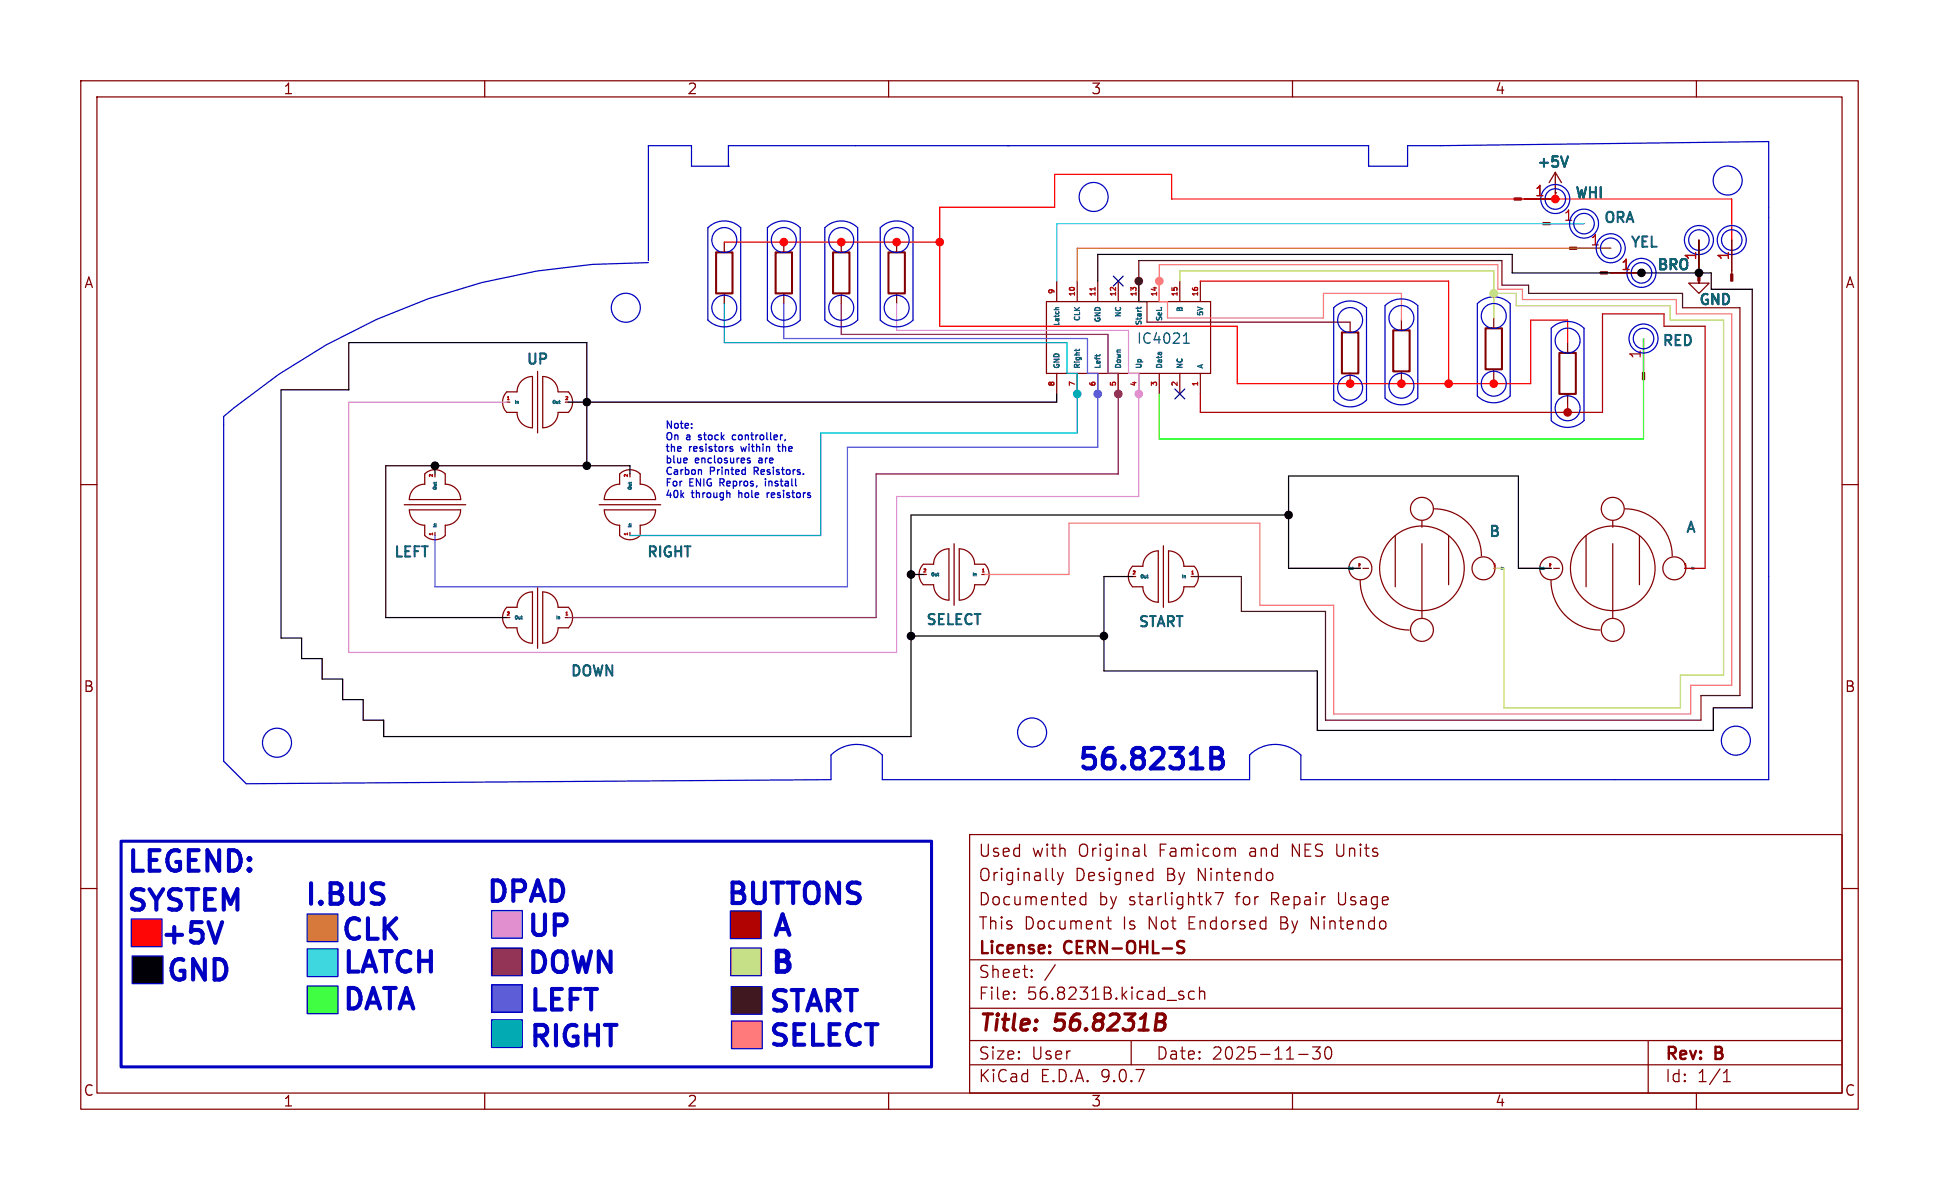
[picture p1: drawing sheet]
<svg xmlns="http://www.w3.org/2000/svg" width="240mm" height="147mm" viewBox="0 0 240 147" stroke-linecap="round" stroke-linejoin="round" font-family="sans-serif">
<g fill="none" stroke="#840000" stroke-width=".15">
<path d="M10 10h220v127.3h-220zM12 12h216v123.3h-216zM60 10v2M110 10v2M160 10v2M210 10v2M10 60h2M228 60h2M10 110h2M120 103.3h108v32h-108zM120 118.8h108M130.3 108.9l.2 .1"/>
<path d="M130.6 119.4l-1.3 2M130.9 108l.4 1M131.3 109l-.2 .4-.2 .1M131.6 108l-.3 1M134.4 110.5v1.5M134.4 111.1l-.4-.1-.3 .3v.4l.1 .2 .2 .1 .4-.1M137 114h.6M137.2 113.5v1.3l.1 .1 .3 .1M141.7 104.5v1.3l.2 .2M142.3 108l.4 .1M142.7 107.5v1.5M142.7 108.9l-.4 .1"/>
<path d="M150.4 110.5h1l-.6 1.5M152.7 105l.2 .2v.8M157.3 108l.3 .3v.4l-.3 .3M228 110h2M60 135.3v2M110 135.3v2M120 131.8h108M120 128.8h108M120 124.8h108M125.6 123.6v.1M125.6 123.6h-.1l.1 .1M125.6 122.8v.1"/>
<path d="M125.6 122.8h-.1l.1 .1M127.7 120.9h.1l-.1 .1M127.7 120.9h-.1l.1 .1M127.7 120.1v.1M127.7 120.9v.1M127.7 120.1h.1l-.1 .1M127.7 120.1h-.1l.1 .1M140 128.8v3M146.5 123.3l.1 .1-.1 .2M147.8 122.8l-.4-.1-.3 .3v.4l.2 .2 .1 .1 .4-.1M148.5 122.8a.37 .37 0 0 1 .6 .1v.8M148.5 122.2v1.5"/>
<path d="M160 135.3v2M160.8 130.5h1.1M162.5 129.6h.9l-.5 .6a.41 .41 0 0 1 .5 .3v.3l-.1 .2-.6 .1-.2-.1M164.1 129.7a.36 .36 0 0 1 .4-.1 .36 .36 0 0 1 .3 .3 .77 .77 0 0 1-.5 1.2 .91 .91 0 0 1-.2-1.4zM204 128.8v6.5M210 135.3v2M213.3 133.9h.9M213.3 132.8l.5-.4v1.5"/>
</g>
<path d="M143.1 126.5h.7M143.2 125.5h.7a.49 .49 0 0 1 .3 .6 .49 .49 0 0 1-.4 .4M143.8 126.5l.3 .1a.58 .58 0 0 1-.3 .9" fill="none" stroke="#840000" stroke-width=".4"/>
<path d="M146.6 116.6l-.6-.1a.36 .36 0 0 0-.3 .4 .36 .36 0 0 0 .3 .3 .55 .55 0 0 1 .6 .4 .38 .38 0 0 1-.3 .4l-.6-.1" fill="none" stroke="#840000" stroke-width=".3"/>
<path d="M38 113.1h3.8v3.5h-3.8z" fill="#cc731f"/>
<path d="M38 122.1h3.8v3.4h-3.8z" fill="#00ff03"/>
<path d="M60.9 112.7h3.8v3.5h-3.8z" fill="#d78ee6"/>
<path d="M90.4 112.8h3.8v3.4h-3.8z" fill="#af0000"/>
<path d="M16.2 113.8h3.9v3.4h-3.9z" fill="#f00"/>
<path d="M60.9 121.9h3.8v3.4h-3.8z" fill="#671dff"/>
<path d="M60.9 126.2h3.8v3.5h-3.8z" fill="#00acb4"/>
<path d="M60.8 117.4h3.9v3.4h-3.9z" fill="#7f0050"/>
<path d="M16.4 118.3h3.8v3.5h-3.8z" fill="#000"/>
<path d="M38 117.5h3.8v3.4h-3.8z" fill="#00e7f6"/>
<path d="M90.4 117.4h3.9v3.4h-3.9z" fill="#c9d535"/>
<path d="M90.5 122.1h3.8v3.5h-3.8z" fill="#551616"/>
<path d="M90.6 126.4h3.8v3.4h-3.8z" fill="#ff7878"/>
<path d="M88.6 31.2h2.1v5.1h-2.1zM96 31.2h2v5.1h-2zM103.1 31.2h2.1v5.1h-2.1zM110 31.2h2v5.1h-2zM166.1 41.1h2v5.1h-2zM172.5 40.9h2v5.1h-2zM183.9 40.6h2v5.1h-2zM193 43.7h2.1v5.1h-2.1z" fill="none" stroke="#840000" stroke-width=".25"/>
<g fill="none" stroke="#840000" stroke-width=".15">
<path d="M89.7 30v1.2M89.7 36.3v1.3M97 30v1.2M97 36.3v1.3M104.1 30v1.2M104.1 36.3v1.3M111 30v1.2M111 36.3v1.3M129.5 37.3h20.4v8.9h-20.4zM130.8 34.8v2.5M133.3 34.8v2.5M135.9 34.8v2.5"/>
<path d="M138.4 34.8v2.5M141 34.8v2.5M143.5 34.8v2.5M146 34.8v2.5M148.6 34.8v2.5M167.1 39.9v1.2M173.5 39.6v1.3M184.9 39.4v1.2M188.3 24.6h4.2M191.9 27.7h4.2M192.5 23.9h.1M192.5 21.3l-.7 1.3"/>
<path d="M192.5 21.3l.8 1.3M192.5 21.3v2.6M195.2 30.7h4.2M199 33.8h4.2M210.3 33.8v1.3h1.3l-1.3 1.2-1.3-1.2h1.3M210.3 33.8h.1M210.3 29.7v4.2M214.4 29.7v4.2M52.6 58.7a1.8 1.8 0 0 1 2.5 0v1.2a1.91 1.91 0 0 1 1.9 1.9h-6.3a1.91 1.91 0 0 1 1.9-1.9zM53.8 58.7v.4M62.7 48.5h1.3a1.9 1.9 0 0 1 1.9-1.9v6.4a1.91 1.91 0 0 1-1.9-1.9h-1.3a1.8 1.8 0 0 1 0-2.6zM62.7 49.8h.4"/>
<path d="M66.5 46v7.6M67.2 46.6a1.91 1.91 0 0 1 1.9 1.9h1.3a1.8 1.8 0 0 1 0 2.6h-1.3a1.91 1.91 0 0 1-1.9 1.9zM70 49.8h.4M76.7 58.7a1.8 1.8 0 0 1 2.5 0v1.2a1.91 1.91 0 0 1 2 1.9h-6.4a1.91 1.91 0 0 1 1.9-1.9zM78 58.7v.4M130.8 46.2v2.6M133.3 46.2v2.6M135.9 46.2v2.6M138.4 46.2v2.6M141 46.2v2.6M143.5 46.2v2.6M146 46.2v2.6"/>
<path d="M148.6 46.2v2.6M167.1 46.2v1.3M173.5 46v1.2M184.9 45.7v1.3M194.1 42.4v1.3M194.1 48.8v1.2M203.5 41.9v4.2M50 62.5h7.7M50.7 63.1h6.3a1.9 1.9 0 0 1-1.9 1.9v1.3a1.8 1.8 0 0 1-2.5 0v-1.3a1.91 1.91 0 0 1-1.9-1.9zM53.8 65.9v.4M62.7 75.2h1.3a1.9 1.9 0 0 1 1.9-1.9v6.3a1.9 1.9 0 0 1-1.9-1.9h-1.3a1.8 1.8 0 0 1 0-2.5zM62.7 76.5h.4"/>
<path d="M66.5 72.6v7.7M67.2 73.3a1.9 1.9 0 0 1 1.9 1.9h1.3a1.8 1.8 0 0 1 0 2.5h-1.3a1.91 1.91 0 0 1-1.9 1.9zM70 76.5h.4M74.2 62.5h7.6M74.8 63.1h6.4a1.9 1.9 0 0 1-2 1.9v1.3a1.8 1.8 0 0 1-2.5 0v-1.3a1.91 1.91 0 0 1-1.9-1.9zM78 65.9v.4M114.3 71.1h.4M115.6 72.4h-1.3a1.8 1.8 0 0 1 0-2.5h1.3a1.91 1.91 0 0 1 1.9-2v6.4a1.91 1.91 0 0 1-1.9-1.9M118.1 67.3v7.6M120.6 69.9a1.91 1.91 0 0 0-1.9-2v6.4a1.9 1.9 0 0 0 1.9-1.9h1.3a1.8 1.8 0 0 0 0-2.5h-1.3M121.5 71.1h.4M140.2 71.4h.4"/>
<path d="M141.5 72.6a1.91 1.91 0 0 0 1.9 1.9v-6.3a1.9 1.9 0 0 0-1.9 1.9h-1.3a1.79 1.79 0 0 0 0 2.5h1.3M144 67.6v7.6M146.6 70.1a1.9 1.9 0 0 0-1.9-1.9v6.3a1.91 1.91 0 0 0 1.9-1.9h1.2a1.8 1.8 0 0 0 0-2.5h-1.2M147.4 71.4h.4M168.1 70.4h.3M168.4 71.8a6.1 6.1 0 0 0 6 6.2M168.7 70.4h.7M172.7 66.3v6.3M176 64.5v.8M176 67.3v9.2M177.5 63a5.8 5.8 0 0 1 5.9 5.8M179.3 66.3v6.1"/>
<path d="M184.9 70.4h.3M191.8 70.4h.2M192 71.8a6.1 6.1 0 0 0 6.1 6.2M192.3 70.4h.7M196.3 66.3v6.3M199.6 64.5v.8M199.6 67.3v9.2M201.2 63a5.8 5.8 0 0 1 5.8 5.8M202.9 66.3v6.1M208.5 70.4h.3"/>
<circle cx="168.4" cy="70.4" r="1.42"/>
<circle cx="176" cy="70.4" r="5.2"/>
<circle cx="176" cy="63" r="1.42"/>
<circle cx="176" cy="78" r="1.42"/>
<circle cx="183.6" cy="70.4" r="1.42"/>
<circle cx="192" cy="70.4" r="1.42"/>
<circle cx="199.6" cy="70.4" r="5.2"/>
<circle cx="199.6" cy="78" r="1.42"/>
<circle cx="199.6" cy="63" r="1.42"/>
<circle cx="207.3" cy="70.4" r="1.42"/>
</g>
<g fill="none" stroke="#006464" stroke-width=".15">
<path d="M131.1 38.1h-.4v.2M140.8 38v.2M141.3 38l-.1 .2h-.6M143.7 38.1h.1M53.8 59.7v.1M54 59.7v.1h-.4M63.8 49.6v.4M68.5 49.7l.1-.1 .1 .1M69.2 49.7h.1M69.2 49.6v.3l.1 .1M77.9 59.7v.1M78.1 59.7v.1h-.3"/>
<path d="M133.2 43.2v.3M133.6 43.2l-.1 .2M135.8 43.9v.2M136.2 43.9v.1M146.5 42.5h.7M146.6 41.5l.3-.3v1.3M53.6 65.2h.4M53.8 60.3l-.2 .1 .2 .2M63.8 76.4l.1-.2 .2 .2M64.6 76.2v.4M68.9 76.2v.4M69.1 76.4h.2v.2"/>
<path d="M77.8 65.2h.3M77.9 60.3l-.1 .1 .1 .2M115.4 71l.1-.1 .1 .1M116.1 70.9v.3M120.5 70.9v.4M120.7 71.1h.1v.2M141.3 71.3l.1-.1 .1 .1M142 71.2v.3M146.4 71.2v.3M146.6 71.3h.1v.2M167 70.2l-.1 .2M167 70.2l.1 .2"/>
<path d="M167 70.2h.1M167.2 70.3v.1M167.3 70.5h.1M167.3 70.3v.2M167.3 70.4v.1M167.4 70.3h.1M167.5 70.2v.3M185.8 70.2v.3M186 70.3v.2M186 70.3h.1M186 70.3h.1v.2M190.6 70.4v-.2l.1 .2"/>
<path d="M190.8 70.3v.1M190.9 70.5h.1M191 70.3v.2M191 70.4l-.1 .1M191 70.3h.1M191.1 70.2v.3M191.1 70.5h.1M209.5 70.2v.3M209.6 70.3v.2M209.6 70.3h.1v.2M209.6 70.3h.1"/>
</g>
<g fill="none" stroke="#a90000" stroke-width=".15">
<path d="M135.6 35.6v.3M137.5 35.6h.2M138.1 35.6v.4M143 35.6v.3M53.5 58.8v.2l-.2-.2h-.1M62.8 49.5h.2M70.2 49.1l.1 .2-.3 .2h.3M77.7 58.8v.2l-.2-.2h-.2M148.3 47.3v.4M53.5 66v.2M63 75.8h.1M63 75.8v.1l-.2 .2h.2"/>
<path d="M70.1 76.1h.2M77.7 66v.2M114.6 70.4v.2l-.2 .2h.2M121.6 70.8h.2M140.5 70.7v.1l-.2 .3h.2M147.5 71.1h.2M168.2 69.8l.1 .1-.1 .2h.1M185 70.1h.1M185 69.9v-.1v.3M191.9 69.8h.1M192 69.8v.1M192 69.9l-.2 .2h.2"/>
<path d="M208.6 70.1h.1M208.6 69.9l.1-.1v.3"/>
</g>
<g fill="#840000" stroke="#840000" stroke-width=".15">
<path d="M187.5 24.5h.8v.3h-.8z"/>
<path d="M203.3 46.1h.3v.9h-.3z"/>
<path d="M194.3 30.6h.9v.3h-.9z"/>
<path d="M191 27.6h.9v.2h-.9z"/>
<path d="M198.1 33.7h.9v.2h-.9z"/>
<path d="M214.2 33.9h.3v.9h-.3z"/>
<path d="M210.2 33.9h.2v.9h-.2z"/>
</g>
<path d="M194.1 19.4l-.4 1.2" fill="none" stroke="#006464" stroke-width=".25"/>
<g fill="none" stroke="#0000c2" stroke-width=".15">
<path d="M87.6 28.2a2.87 2.87 0 0 1 4.1 0v11.4a2.87 2.87 0 0 1-4.1 0zM90.2 20.6h.1M90.2 20.6v-2.6h79.2v2.6h4.8v-2.6l44.7-.5v79h-57.9v-3a4.5 4.5 0 0 0-6.3 0v3h-45.5v-3a4.5 4.5 0 0 0-6.3 0v3l-72.4 .5-2.8-2.8v-42.6a79.5 79.5 0 0 1 52.6-19.1M90.2 20.6h-4.6v-2.6h-5.3v14.3M95 28.2a2.87 2.87 0 0 1 4.1 0v11.4a2.87 2.87 0 0 1-4.1 0zM102.1 28.2a2.87 2.87 0 0 1 4.1 0v11.4a2.87 2.87 0 0 1-4.1 0zM109 28.2a2.87 2.87 0 0 1 4 0v11.4a2.87 2.87 0 0 1-4 0zM165.1 38.1a2.87 2.87 0 0 1 4.1 0v11.4a2.87 2.87 0 0 1-4.1 0zM171.4 37.8a2.87 2.87 0 0 1 4.1 0v11.5a2.87 2.87 0 0 1-4.1 0zM182.9 37.6a2.87 2.87 0 0 1 4 0v11.4a2.87 2.87 0 0 1-4 0zM84.9 56.7l.2 .2-.5 .1M85 57.3h-.1"/>
<path d="M85.6 52.5h.1M85.6 52.9v.1M86.6 58.1l.2 .2v.4M90.4 55.4l.3 .3-.1 .2-.2-.1M90.7 55.3h-.2l-.1 .1M91 53.8h-.2l-.1 .2v.4h.3M92.2 58.1l.1 .1M92.3 57.8v.9M92.3 58.7h-.1M92.9 56.8l-.3-.1-.1 .1 .1 .2h.3v.3h-.4M94.8 59.6v.6M96.4 55v.7l.1 .2"/>
<path d="M97.2 54.4l-.1 .2M99.5 58.6v.1M192 40.6a2.87 2.87 0 0 1 4.1 0v11.5a2.87 2.87 0 0 1-4.1 0zM90.3 61l.1 .6M95 61v.6M95.2 61l-.2 .2M16.2 113.8h3.9v3.4h-3.9zM16.4 118.3h3.8v3.5h-3.8zM38 113.1h3.8v3.5h-3.8zM38 117.5h3.8v3.4h-3.8zM60.8 117.4h3.9v3.4h-3.9zM60.9 112.7h3.8v3.5h-3.8z"/>
<path d="M90.4 112.8h3.8v3.4h-3.8zM90.4 117.4h3.9v3.4h-3.9zM38 122.1h3.8v3.4h-3.8zM60.9 126.2h3.8v3.5h-3.8zM60.9 121.9h3.8v3.4h-3.8zM90.5 122.1h3.8v3.5h-3.8zM90.6 126.4h3.8v3.4h-3.8z"/>
<circle cx="77.5" cy="38.1" r="1.8"/>
<circle cx="89.7" cy="29.7" r="1.55"/>
<circle cx="89.7" cy="38.1" r="1.55"/>
<circle cx="97" cy="29.7" r="1.55"/>
<circle cx="97" cy="38.1" r="1.55"/>
<circle cx="104.1" cy="29.7" r="1.55"/>
<circle cx="104.1" cy="38.1" r="1.55"/>
<circle cx="111" cy="29.7" r="1.55"/>
<circle cx="111" cy="38.1" r="1.55"/>
<circle cx="135.4" cy="24.4" r="1.8"/>
<circle cx="167.1" cy="39.6" r="1.55"/>
<circle cx="173.5" cy="39.4" r="1.55"/>
<circle cx="184.9" cy="39.1" r="1.55"/>
<circle cx="192.5" cy="24.6" r="1.8"/>
<circle cx="192.5" cy="24.6" r="1.27"/>
<circle cx="196.1" cy="27.7" r="1.8"/>
<circle cx="196.1" cy="27.7" r="1.27"/>
<circle cx="199.4" cy="30.7" r="1.8"/>
<circle cx="199.4" cy="30.7" r="1.27"/>
<circle cx="203.2" cy="33.8" r="1.8"/>
<circle cx="203.2" cy="33.8" r="1.27"/>
<circle cx="210.3" cy="29.7" r="1.8"/>
<circle cx="210.3" cy="29.7" r="1.27"/>
<circle cx="213.9" cy="22.4" r="1.8"/>
<circle cx="214.4" cy="29.7" r="1.8"/>
<circle cx="214.4" cy="29.7" r="1.27"/>
<circle cx="167.1" cy="48" r="1.55"/>
<circle cx="173.5" cy="47.8" r="1.55"/>
<circle cx="184.9" cy="47.5" r="1.55"/>
<circle cx="194.1" cy="50.5" r="1.55"/>
<circle cx="194.1" cy="42.2" r="1.55"/>
<circle cx="203.5" cy="41.9" r="1.8"/>
<circle cx="203.5" cy="41.9" r="1.27"/>
<circle cx="34.3" cy="91.9" r="1.8"/>
<circle cx="127.8" cy="90.7" r="1.8"/>
<circle cx="214.9" cy="91.7" r="1.8"/>
</g>
<path d="M173.5 39.6v-3.3h-9.7v3.1h-19.3v-2.1h-1v-4.5h41.9v3h3.1v1.3h19v1.8h6.9v45.9h-5.1v3.6h-44.2v-13.5h-9.1v-10.1h-23.7v6.3h-10.4" fill="none" stroke="#ff7878" stroke-width=".15"/>
<path d="M135.9 34.8v-3.3h51.3v2.3h24.6v2h5.1v51.8h-4.8v2.8h-49v-7.3h-26.4v-11.7h3.5M210.3 29.7v4.1M53.8 57.7v1M72.6 57.7v-15.3h-29.4v5.9h-8.4v30.7h2.5v2.5h2.6v2.6h2.5v2.5h2.6v2.6h2.5v2h65.3v-27.4h46.7M78 58.7v-1h-30.2v18.8h14.9M130.8 48.8v1h-60.4M112.8 78.7h23.9M112.8 71.1h1.5M168.4 70.4h-8.9v-11.5h28.5v11.5h4" fill="none" stroke="#000" stroke-width=".15"/>
<path d="M89.7 30h14.2M104.1 30h12.2M148.6 34.8h30.7v12.7M192.5 23.9v.7M214.4 29.7v-5.1h-69.4v-3h-14.4v4.1h-14.3v14.7h36.9v7.1h36.3v-7.9h4.6v2.8" fill="none" stroke="#f00" stroke-width=".15"/>
<path d="M148.6 48.8v2.3h49.8v-12.2h7.6v1.5h5.1v30h-2.6M194.1 50v1.1" fill="none" stroke="#af0000" stroke-width=".15"/>
<path d="M146 34.8v-1.3h38.9v5.9M184.9 36.3h2.8v1.5h19.1v1.8h6.6v44h-5.4v4h-21.8v-17.2h-1.3" fill="none" stroke="#c9d535" stroke-width=".15"/>
<path d="M196.1 27.7h-65.3v7.1" fill="none" stroke="#00e7f6" stroke-width=".15"/>
<path d="M199.4 30.7h-66.1v4.1" fill="none" stroke="#cc731f" stroke-width=".15"/>
<path d="M167.1 39.9h-25.1v-2.6h-1v-5h44.9v3h3.3v1h19.1v1.8h7.1v48h-4.8v3.1h-46.5v-13.5h-10.4v-4.3h-5.9" fill="none" stroke="#551616" stroke-width=".15"/>
<path d="M111 37.6v3.3h28.7v5.3h1.3v15.3h-30v19.3h-67.8v-31h19.5" fill="none" stroke="#d78ee6" stroke-width=".15"/>
<path d="M97 37.6v4.3h37.6v4.3h1.3v9.2h-31v17.2h-51.1v-6.3" fill="none" stroke="#671dff" stroke-width=".15"/>
<path d="M104.1 37.6v3.8h33.1v4.8h1.2v12.5h-29.9v17.8h-38.1" fill="none" stroke="#7f0050" stroke-width=".15"/>
<path d="M103.9 30v.2h.2v-.2M173.5 47.2v.3M184.9 47v.5" fill="none" stroke="#009600" stroke-width=".15"/>
<path d="M203.5 41.9v12.5h-60v-5.6" fill="none" stroke="#00ff03" stroke-width=".15"/>
<path d="M89.7 37.6v4.8h42.4v3.8h1.2v7.4h-31.7v12.7h-23.6" fill="none" stroke="#00acb4" stroke-width=".15"/>
<path d="M137.8 34.2l1.2 1.2M139 34.2l-1.2 1.2M145.4 48.2l1.3 1.2M146.7 48.2l-1.3 1.2" fill="none" stroke="#000084" stroke-width=".15"/>
<path d="M149.9 92.6h.9a.62 .62 0 0 1 .5 .6 .62 .62 0 0 1-.5 .6 .68 .68 0 0 1 .6 .6 .68 .68 0 0 1-.5 .7h-1zM149.9 93.8h.9M27.5 114.2l-.8 2.5" fill="none" stroke="#0000c2" stroke-width=".51"/>
<path d="M15 104.1h100.3v28h-100.3z" fill="none" stroke="#0000c2" stroke-width=".38"/>
<g fill="#f00" stroke="#f00" stroke-width=".15">
<circle cx="104.1" cy="30" r=".46"/>
<circle cx="97" cy="30" r=".46"/>
<circle cx="116.3" cy="30" r=".46"/>
<circle cx="111" cy="30" r=".46"/>
<circle cx="173.5" cy="47.5" r=".46"/>
<circle cx="167.1" cy="47.5" r=".46"/>
<circle cx="179.3" cy="47.5" r=".46"/>
<circle cx="184.9" cy="47.5" r=".46"/>
<circle cx="192.5" cy="24.6" r=".46"/>
</g>
<g fill="#000" stroke="#000" stroke-width=".15">
<circle cx="203.2" cy="33.8" r=".46"/>
<circle cx="210.3" cy="33.8" r=".46"/>
<circle cx="53.8" cy="57.7" r=".46"/>
<circle cx="72.6" cy="49.8" r=".46"/>
<circle cx="72.6" cy="57.7" r=".46"/>
<circle cx="112.8" cy="78.7" r=".46"/>
<circle cx="112.8" cy="71.1" r=".46"/>
<circle cx="136.7" cy="78.7" r=".46"/>
<circle cx="159.5" cy="63.8" r=".46"/>
</g>
<circle cx="141" cy="48.8" r=".46" fill="#d78ee6" stroke="#d78ee6" stroke-width=".15"/>
<circle cx="135.9" cy="48.8" r=".46" fill="#671dff" stroke="#671dff" stroke-width=".15"/>
<circle cx="138.4" cy="48.8" r=".46" fill="#7f0050" stroke="#7f0050" stroke-width=".15"/>
<circle cx="141" cy="34.8" r=".46" fill="#551616" stroke="#551616" stroke-width=".15"/>
<circle cx="143.5" cy="34.8" r=".46" fill="#ff7878" stroke="#ff7878" stroke-width=".15"/>
<circle cx="184.9" cy="36.3" r=".46" fill="#c9d535" stroke="#c9d535" stroke-width=".15"/>
<circle cx="133.3" cy="48.8" r=".46" fill="#00acb4" stroke="#00acb4" stroke-width=".15"/>
<circle cx="194.1" cy="51.1" r=".46" fill="#af0000" stroke="#af0000" stroke-width=".15"/>
<g font-size="3.5" fill="#0000c2">
<text x="133.1" y="96">56.8231B</text>
<text x="15.3" y="113.5">SYSTEM</text>
<text x="15.4" y="108.7">LEGEND:</text>
<text x="37.4" y="112.8">I.BUS</text>
<text x="59.9" y="112.4">DPAD</text>
<text x="89.6" y="112.7">BUTTONS</text>
<text x="19.5" y="117.6">+5V</text>
<text x="41.9" y="117.1">CLK</text>
<text x="64.9" y="116.6">UP</text>
<text x="95.3" y="116.6">A</text>
<text x="20.3" y="122.2">GND</text>
<text x="42.1" y="121.2">LATCH</text>
<text x="42.1" y="125.7">DATA</text>
<text x="64.9" y="121.2">DOWN</text>
<text x="65.2" y="125.9">LEFT</text>
<text x="94.8" y="126">START</text>
<text x="95.1" y="121.2">B</text>
<text x="65.2" y="130.3">RIGHT</text>
<text x="94.8" y="130.2">SELECT</text>
</g>
<g font-size="2.8" fill="#840000">
<text x="121" y="128.2">Title:</text>
<text x="130.7" y="128.2">56.8231B</text>
</g>
<g font-size="2.1" fill="#840000">
<text x="121" y="106.3">Used</text>
<text x="127.8" y="106.3">with</text>
<text x="133.6" y="106.3">Original</text>
<text x="143.6" y="106.3">Famicom</text>
<text x="154.9" y="106.3">and</text>
<text x="160.3" y="106.3">NES Units</text>
<text x="121" y="112.3">Documented</text>
<text x="121" y="109.3">Originally</text>
<text x="133" y="109.3">Designed</text>
<text x="136" y="112.3">by</text>
<text x="139.8" y="112.3">starlightk7</text>
<text x="144.4" y="109.3">By</text>
<text x="148.4" y="109.3">Nintendo</text>
<text x="153.1" y="112.3">for</text>
<text x="157.6" y="112.3">Repair</text>
<text x="166" y="112.3">Usage</text>
<text x="121" y="118.5">License:</text>
<text x="121" y="115.3">This</text>
<text x="126.8" y="115.3">Document</text>
<text x="131.8" y="118.5">CERN-OHL-S</text>
<text x="139.1" y="115.3">Is</text>
<text x="142.3" y="115.3">Not</text>
<text x="147.4" y="115.3">Endorsed</text>
<text x="158.9" y="115.3">By</text>
<text x="162.8" y="115.3">Nintendo</text>
<text x="121" y="124">File:</text>
<text x="121" y="121.3">Sheet:</text>
<text x="127.1" y="124">56.8231B.kicad_sch</text>
<text x="121" y="131.4">Size:</text>
<text x="127.7" y="131.4">User</text>
<text x="143" y="131.4">Date:</text>
<text x="150" y="131.4">2025-11-30</text>
<text x="206" y="131.6">Rev:</text>
<text x="212.4" y="131.6">B</text>
<text x="121" y="134.2">KiCad</text>
<text x="128.8" y="134.2">E.D.A.</text>
<text x="136.3" y="134.2">9.0.7</text>
<text x="206" y="134.2">Id:</text>
<text x="210.1" y="134.2">1/1</text>
</g>
<g font-size="1.8" fill="#840000">
<text x="35" y="11.9">1</text>
<text x="85" y="11.9">2</text>
<text x="135" y="11.9">3</text>
<text x="185" y="11.9">4</text>
<text x="10.3" y="35.9">A</text>
<text x="228.4" y="35.9">A</text>
<text x="10.3" y="85.9">B</text>
<text x="228.3" y="85.9">B</text>
<text x="10.3" y="135.9">C</text>
<text x="35" y="137.2">1</text>
<text x="85" y="137.2">2</text>
<text x="135" y="137.2">3</text>
<text x="185" y="137.2">4</text>
<text x="228.3" y="135.9">C</text>
</g>
<g font-size="1.8" fill="#006464">
<text x="190.1" y="21.1">+5V</text>
<text x="194.8" y="24.9">WHI</text>
<text x="198.4" y="27.9">ORA</text>
<text x="201.7" y="31">YEL</text>
<text x="205" y="33.8">BRO</text>
<text x="210.1" y="32.3" transform="rotate(-90 210.1 32.3)">1</text>
<text x="210.2" y="38.1">GND</text>
<text x="65" y="45.5">UP</text>
<text x="140.6" y="42.8">IC4021</text>
<text x="205.6" y="43.2">RED</text>
<text x="48.6" y="69.3">LEFT</text>
<text x="79.9" y="69.3">RIGHT</text>
<text x="184.1" y="66.8">B</text>
<text x="208.5" y="66.3">A</text>
<text x="114.5" y="77.7">SELECT</text>
<text x="140.8" y="78">START</text>
<text x="70.5" y="84.1">DOWN</text>
</g>
<g font-size="1.8" fill="#a90000">
<text x="189.9" y="24.4">1</text>
<text x="193.5" y="27.4">1</text>
<text x="196.8" y="30.5">1</text>
<text x="200.6" y="33.5">1</text>
<text x="214.1" y="32.3" transform="rotate(-90 214.1 32.3)">1</text>
<text x="203.2" y="44.5" transform="rotate(-90 203.2 44.5)">1</text>
</g>
<g font-size="1.2" fill="#0000c2">
<text x="82.3" y="53.3">Note:</text>
<text x="82.3" y="54.7">On</text>
<text x="82.3" y="56.1">the</text>
<text x="82.3" y="57.6">blue</text>
<text x="82.3" y="59">Carbon</text>
<text x="85" y="54.7">a</text>
<text x="85.3" y="56.1">resistors</text>
<text x="86.1" y="57.6">enclosures</text>
<text x="86.7" y="54.7">stock</text>
<text x="87.9" y="59">Printed</text>
<text x="91.2" y="54.7">controller,</text>
<text x="92" y="56.1">within</text>
<text x="93.6" y="59">Resistors.</text>
<text x="94.2" y="57.6">are</text>
<text x="96.9" y="56.1">the</text>
<text x="82.3" y="60.4">For</text>
<text x="82.3" y="61.9">40k</text>
<text x="85.4" y="60.4">ENIG</text>
<text x="85.7" y="61.9">through</text>
<text x="89.4" y="60.4">Repros,</text>
<text x="91.7" y="61.9">hole</text>
<text x="95.3" y="60.4">install</text>
<text x="95.5" y="61.9">resistors</text>
</g>
<g font-size=".9" fill="#a90000">
<text x="130.6" y="36.5" transform="rotate(-90 130.6 36.5)">9</text>
<text x="133.1" y="36.8" transform="rotate(-90 133.1 36.8)">10</text>
<text x="135.6" y="36.8" transform="rotate(-90 135.6 36.8)">11</text>
<text x="138.2" y="36.8" transform="rotate(-90 138.2 36.8)">12</text>
<text x="140.7" y="36.8" transform="rotate(-90 140.7 36.8)">13</text>
<text x="143.3" y="36.8" transform="rotate(-90 143.3 36.8)">14</text>
<text x="145.8" y="36.8" transform="rotate(-90 145.8 36.8)">15</text>
<text x="148.3" y="36.8" transform="rotate(-90 148.3 36.8)">16</text>
<text x="130.6" y="48" transform="rotate(-90 130.6 48)">8</text>
<text x="133.1" y="48" transform="rotate(-90 133.1 48)">7</text>
<text x="135.6" y="48" transform="rotate(-90 135.6 48)">6</text>
<text x="138.2" y="48" transform="rotate(-90 138.2 48)">5</text>
<text x="140.7" y="48" transform="rotate(-90 140.7 48)">4</text>
<text x="143.3" y="48" transform="rotate(-90 143.3 48)">3</text>
<text x="145.8" y="48" transform="rotate(-90 145.8 48)">2</text>
<text x="148.3" y="48" transform="rotate(-90 148.3 48)">1</text>
</g>
<g font-size=".9" fill="#006464">
<text x="133.9" y="40" transform="rotate(-90 133.9 40)">CLK</text>
<text x="136.4" y="40.1" transform="rotate(-90 136.4 40.1)">GND</text>
<text x="139" y="39.5" transform="rotate(-90 139 39.5)">NC</text>
<text x="141.5" y="40.5" transform="rotate(-90 141.5 40.5)">Start</text>
<text x="144.1" y="40" transform="rotate(-90 144.1 40)">Sel.</text>
<text x="146.6" y="38.8" transform="rotate(-90 146.6 38.8)">B</text>
<text x="149.1" y="39.3" transform="rotate(-90 149.1 39.3)">5V</text>
<text x="131.4" y="45.7" transform="rotate(-90 131.4 45.7)">GND</text>
<text x="133.9" y="45.7" transform="rotate(-90 133.9 45.7)">Right</text>
<text x="136.4" y="45.7" transform="rotate(-90 136.4 45.7)">Left</text>
<text x="139" y="45.7" transform="rotate(-90 139 45.7)">Down</text>
<text x="141.5" y="45.7" transform="rotate(-90 141.5 45.7)">Up</text>
<text x="144.1" y="45.7" transform="rotate(-90 144.1 45.7)">Data</text>
<text x="146.6" y="45.7" transform="rotate(-90 146.6 45.7)">NC</text>
<text x="149.1" y="45.7" transform="rotate(-90 149.1 45.7)">A</text>
</g>
<text font-size=".8" fill="#006464" x="131.3" y="40.6" transform="rotate(-90 131.3 40.6)">Latch</text>
<g font-size=".5" fill="#a90000">
<text x="62.6" y="49.5">1</text>
<text x="69.8" y="49.5">2</text>
<text x="53.6" y="59.2" transform="rotate(-90 53.6 59.2)">2</text>
<text x="77.7" y="59.2" transform="rotate(-90 77.7 59.2)">2</text>
<text x="53.6" y="66.5" transform="rotate(-90 53.6 66.5)">1</text>
<text x="77.7" y="66.5" transform="rotate(-90 77.7 66.5)">1</text>
<text x="114.1" y="70.9">2</text>
<text x="121.4" y="70.9">1</text>
<text x="140" y="71.1">2</text>
<text x="147.3" y="71.1">1</text>
<text x="62.6" y="76.2">2</text>
<text x="69.8" y="76.2">1</text>
</g>
<g font-size=".5" fill="#006464">
<text x="63.6" y="50.2">In</text>
<text x="68.1" y="50.2">Out</text>
<text x="54.3" y="65.4" transform="rotate(-90 54.3 65.4)">In</text>
<text x="54.3" y="60.9" transform="rotate(-90 54.3 60.9)">Out</text>
<text x="78.4" y="65.4" transform="rotate(-90 78.4 65.4)">In</text>
<text x="78.4" y="60.9" transform="rotate(-90 78.4 60.9)">Out</text>
<text x="115.2" y="71.5">Out</text>
<text x="120.1" y="71.5">In</text>
<text x="141.1" y="71.8">Out</text>
<text x="146" y="71.8">In</text>
<text x="63.6" y="76.9">Out</text>
<text x="68.6" y="76.9">In</text>
</g>
<g font-size=".4" fill="#006464">
<text x="166.6" y="70.7">Out</text>
<text x="190.2" y="70.7">Out</text>
</g>
<g font-size=".4" fill="#a90000">
<text x="168" y="70.1">2</text>
<text x="191.6" y="70.1">2</text>
</g>
</svg>
